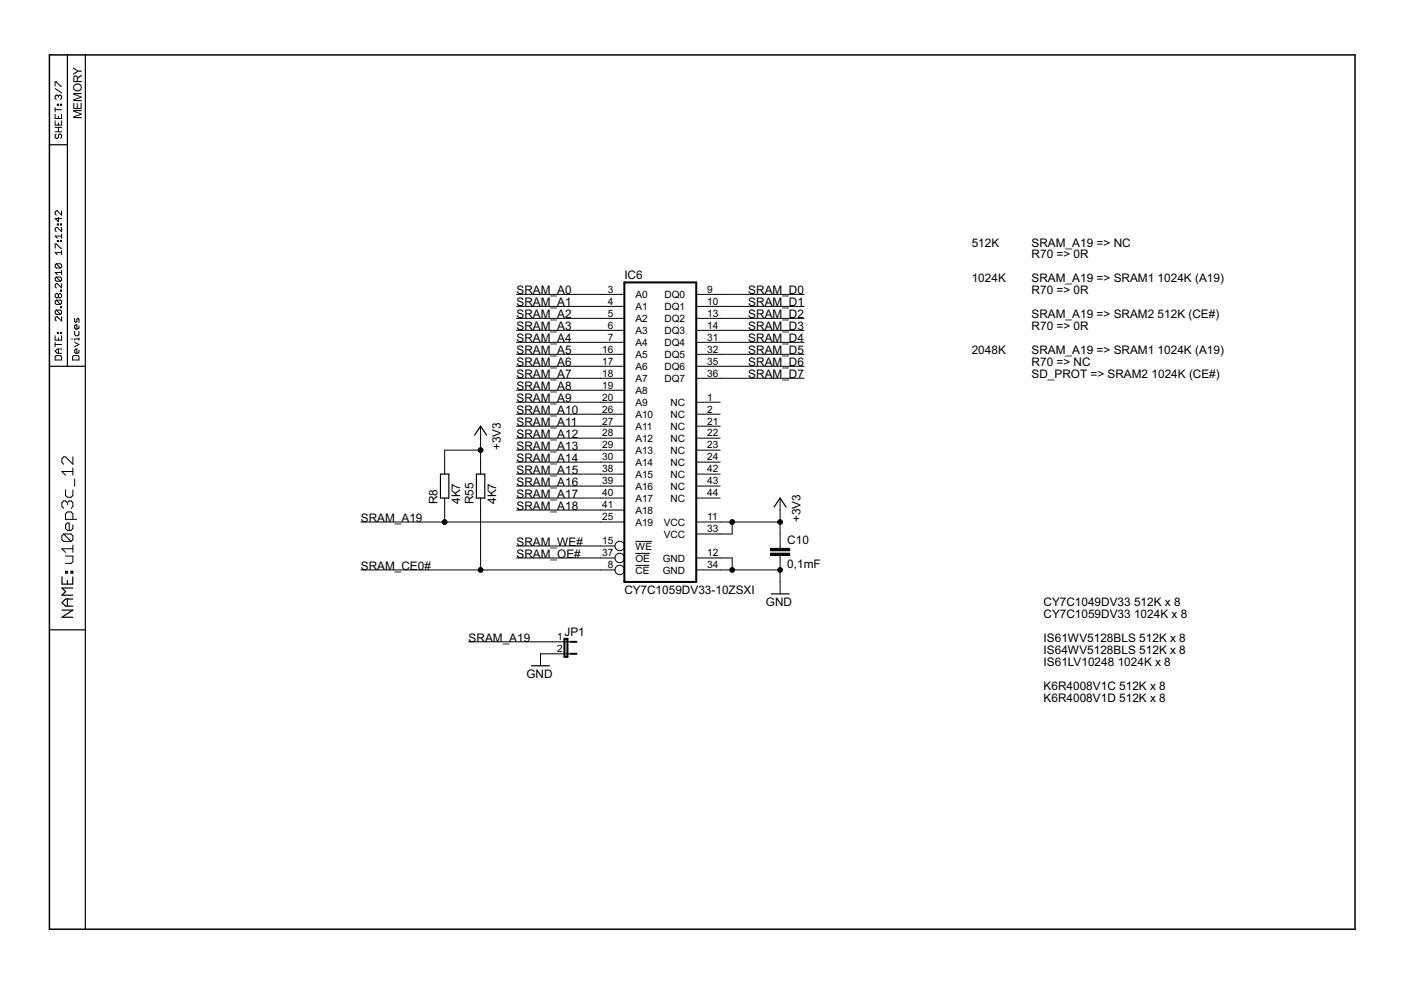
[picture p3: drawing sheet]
<svg xmlns="http://www.w3.org/2000/svg" width="297mm" height="210mm" viewBox="0 0 297 210" stroke-linecap="round" stroke-linejoin="round" font-family="sans-serif">
<g fill="#000" stroke="#000" stroke-width=".21">
<path d="M11.7 17.4v.9zM11.7 17.4h.2zM11.9 17.4l.9 .9zM12.8 18.3h.3zM11.7 18.8l1.4 .9zM11.7 28.7v.4zM11.7 29.1l.2 .2zM11.7 27h1.4zM11.7 25.6v.9zM11.7 26.5h1.4zM11.7 24.2v.9zM11.7 25.1h1.4z"/>
<path d="M11.7 22.8v.9zM11.7 20.4v.4zM11.7 20.4l.2-.2zM11.9 28.4l-.2 .3zM11.9 29.3h.2zM11.7 20.8l.2 .3zM11.9 20.2h.2zM12.1 29.3l.3-.2zM12.1 22.1v.2zM12.1 22.1h.3zM12.1 20.2l.3 .2zM12.4 28.7v.4z"/>
<path d="M12.4 28.7l.2-.3zM12.4 27v.9zM12.4 26.1v.4zM12.4 24.7v.4zM12.4 22.1v.2zM12.1 22.3h.3zM12.4 20.4v.2zM12.4 20.4l.2-.2zM12.6 28.4h.2zM12.6 20.2h.2zM12.8 28.4l.3 .3zM12.8 22.1v.2z"/>
<path d="M12.8 22.1h.3zM12.8 20.2l.3 .2zM13.1 28.7v.4zM13.1 29.1l-.3 .2zM11.7 27.9h1.4zM13.1 25.6v.9zM13.1 24.2v.9zM11.7 23.3h1.4zM13.1 22.1v.2zM12.8 22.3h.3zM13.1 20.4v.4zM13.1 20.8l-.3 .3z"/>
<path d="M11.7 59v.4zM11.7 59l.2-.3zM11.7 57.8h1.4zM11.7 56.2v.4zM11.7 56.2l.2-.3zM11.7 53.6h1.4zM11.7 51.7v.9zM11.7 51.7h.2zM11.7 50.1h1.4zM11.7 48.4v.5zM11.7 48.9l.2 .2zM11.7 46.3l.7 .7z"/>
<path d="M11.7 44.9v.5zM11.7 45.4l.2 .2zM11.7 59.4l.2 .2zM11.9 58.7h.9zM11.7 56.6l.2 .2zM11.9 55.9h.9zM11.9 51.7l.9 .9zM11.7 48.4l.2-.2zM11.9 44.7l-.2 .2zM11.7 57.8l.4 .4zM11.7 53.6l.4 .4zM12.1 51v.2z"/>
<path d="M12.1 51h.3zM11.7 50.1l.4 .4zM11.9 48.2h.2zM12.1 47.5v.2zM12.1 47.5h.3zM11.9 44.7h.2zM12.4 51v.2zM12.1 51.2h.3zM12.4 47.5v.2zM12.1 47.7h.3zM12.4 46.1v.9zM11.9 59.6h.9z"/>
<path d="M12.8 58.7l.3 .3zM11.9 58.7l.9 .9zM11.9 56.8h.9zM12.8 55.9l.3 .3zM11.9 55.9l.9 .9zM12.8 52.6h.3zM12.8 51v.2zM12.8 51h.3zM12.8 47.5v.2zM12.8 47.5h.3zM13.1 59v.4zM12.8 59.6l.3-.2z"/>
<path d="M13.1 57.3v.9zM13.1 56.2v.4zM13.1 56.6l-.3 .2zM13.1 53.1v.9zM13.1 51v.2zM12.8 51.2h.3zM13.1 49.6v.9zM13.1 48.2v.9zM12.1 48.2l1 .9zM13.1 47.5v.2zM12.8 47.7h.3zM11.7 46.3h1.4z"/>
<path d="M13.1 44.7v.9zM12.1 44.7l1 .9zM11.7 76.3h1.4zM11.7 75.6v.7zM11.7 74.5l.4-.5zM11.7 72.6v.9zM11.7 71.2v.9zM11.7 72.1h1.4zM11.7 67.4v.4zM11.7 67.8l.2 .3zM11.7 66v.4zM11.7 66l.2-.3z"/>
<path d="M11.7 63.9v.4zM11.7 63.9l.2-.3zM11.7 62.5v.4zM11.7 62.5l.2-.2zM11.7 60.4v.4zM11.7 60.8l.2 .2zM11.9 75.4l-.2 .2zM11.7 67.4l.2-.2zM11.7 66.4l.2 .3zM11.9 65.7h.9zM11.7 64.3l.2 .2zM11.9 63.6h.9z"/>
<path d="M11.7 62.9l.2 .2zM11.9 62.3h.2zM11.9 60.1l-.2 .3zM11.7 74.5l.4 .4zM12.1 74h1zM12.1 70.5v.2zM12.1 70.5h.3zM11.9 67.2h.2zM12.1 62.3l.3 .2zM11.9 63.1h.2zM11.9 60.1h.2zM12.4 74v.9z"/>
<path d="M12.4 71.6v.5zM12.4 70.5v.2zM12.1 70.7h.3zM12.4 62.5l.2-.2zM12.4 62.9l-.3 .2zM12.4 62.5v.4zM12.6 62.3h.2zM12.4 62.9l.2 .2zM11.9 75.4h.9zM12.8 70.5v.2zM12.8 70.5h.3zM11.9 66.7h.9z"/>
<path d="M12.8 65.7l.3 .3zM11.9 65.7l.9 1zM12.8 65v.2zM12.8 65h.3zM11.9 64.5h.9zM12.8 63.6l.3 .3zM11.9 63.6l.9 .9zM12.8 62.3l.3 .2zM12.6 63.1h.2zM12.8 61.5v.2zM12.8 61.5h.3zM13.1 75.6v.7z"/>
<path d="M12.8 75.4l.3 .2zM12.1 74.9h1zM11.7 73h1.4zM13.1 71.2v.9zM13.1 70.5v.2zM12.8 70.7h.3zM13.1 67.2v.9zM12.1 67.2l1 .9zM13.1 66v.4zM13.1 66.4l-.3 .3zM12.8 65.2h.3zM13.1 65v.2z"/>
<path d="M13.1 63.9v.4zM12.8 64.5l.3-.2zM13.1 62.5v.4zM13.1 62.9l-.3 .2zM12.8 61.7h.3zM13.1 61.5v.2zM13.1 60.1v.9zM12.1 60.1l1 .9zM15.2 71.9h.2zM15.4 76.3h1.3zM15.4 75.6v.7zM15.6 75.4l-.2 .2z"/>
<path d="M15.8 74.2v.5zM15.8 74.2l.3-.2zM15.8 73.5l.9-.5zM15.8 71.9v.2zM15.8 71.9h.9zM15.8 70.3v.7zM15.8 71l.3 .2zM15.8 69.1v.4zM15.8 69.1l.3-.2zM15.8 67.5v.6zM15.8 74.7l.3 .2zM16.1 74h.2z"/>
<path d="M16.1 71.2h.4zM15.8 69.5l.3 .3zM16.1 68.9h.2zM15.8 68.1l.3 .3zM16.3 74v.9zM16.3 68.9v.9zM16.3 67.7v.4zM16.3 68.1l-.2 .3zM15.6 75.4h.9zM16.1 74.9h.4zM16.5 71.2l.2-.2zM16.1 69.8h.4z"/>
<path d="M16.5 67.5l-.2 .2zM16.7 75.6v.7zM16.5 75.4l.2 .2zM16.7 74.2v.5zM16.7 74.7l-.2 .2zM15.8 72.6l.9 .4zM16.7 71.6v.5zM16.7 70.3v.7zM16.7 69.1v.4zM16.7 69.5l-.2 .3zM16.7 67.7v.7zM16.5 67.5l.2 .2z"/>
<path d="M127.3 62.4h5.1zM127.3 65h5.1zM127.3 67.5h5.1zM127.3 70h5.1zM127.3 72.6h5.1zM127.3 75.1h5.1zM127.3 77.7h5.1zM109.5 62.4h17.8zM109.5 65h17.8zM109.5 67.5h17.8zM109.5 70h17.8zM109.5 72.6h17.8z"/>
<path d="M109.5 75.1h17.8zM109.5 77.7h17.8zM147.6 62.4h5.1zM147.6 65h5.1zM147.6 67.5h5.1zM147.6 70h5.1zM147.6 72.6h5.1zM147.6 75.1h5.1zM147.6 77.7h5.1zM152.7 62.4h17.8zM152.7 65h17.8zM152.7 67.5h17.8z"/>
<path d="M152.7 70h17.8zM152.7 72.6h17.8zM152.7 75.1h17.8zM152.7 77.7h17.8zM13.1 100h2.4zM13.1 97.2v.8zM13.1 98l.4 .4zM13.5 96.9l-.4 .3zM13.5 96.9h.4zM15.5 96.9v1.5zM13.9 96.9l1.6 1.5zM94.3 98v2.5z"/>
<path d="M94.3 95.4v2.6zM94.3 95.4h7.6zM101.9 98v2.5zM101.9 90.4v2.5zM101.9 92.9v2.5zM101.9 95.4v2.6zM127.3 80.2h5.1zM127.3 82.7h5.1zM127.3 85.3h5.1zM127.3 87.8h5.1zM127.3 90.4h5.1zM127.3 92.9h5.1z"/>
<path d="M127.3 95.4h5.1zM127.3 98h5.1zM109.5 80.2h17.8zM109.5 82.7h17.8zM109.5 85.3h17.8zM109.5 87.8h17.8zM109.5 90.4h17.8zM109.5 92.9h17.8zM109.5 95.4h17.8zM109.5 98h17.8zM147.6 80.2h5.1zM147.6 85.3h5.1z"/>
<path d="M147.6 87.8h5.1zM147.6 90.4h5.1zM147.6 92.9h5.1zM147.6 95.4h5.1zM147.6 98h5.1zM152.7 80.2h17.8zM13.1 116.4h2.4zM13.1 113.6v.8zM13.5 113.2l-.4 .4zM13.1 106.6v.8zM13.1 106.6l.4-.4zM13.1 114.4l.4 .4z"/>
<path d="M13.5 113.2h1.6zM13.1 107.4l.4 .4zM13.5 106.2h.4zM13.9 119.5h1.2zM13.1 116.4l.8 .7zM13.9 111.3v.8zM13.9 111.3l.4-.4zM13.9 108.9v1.2zM13.9 108.9l.4-.4zM13.9 106.2l.4 .4zM13.9 103.9v1.2zM13.9 105.1l.4 .3z"/>
<path d="M13.1 100l.8 .8zM13.9 112.1l.4 .4zM14.3 110.9h.4zM14.3 108.5h.8zM14.3 106.6v.4zM14.3 106.6l.4-.4zM14.3 105.4h.8zM14.7 110.9v1.6zM14.7 106.2h.4zM15.1 119.5l.4-.4zM13.5 114.8h1.6zM15.1 113.2l.4 .4z"/>
<path d="M13.5 113.2l1.6 1.6zM14.3 112.5h.8zM15.1 108.5l.4 .4zM15.1 106.2l.4 .4zM15.1 105.4l.4-.3zM15.5 117.9v1.2zM13.9 117.9h1.6zM15.5 115.6v1.5zM15.5 113.6v.8zM15.5 114.4l-.4 .4zM15.5 111.3v.8zM15.5 112.1l-.4 .4z"/>
<path d="M15.5 108.9v1.2zM15.5 106.6v.8zM15.5 107.4l-.4 .4zM15.5 103.9v1.2zM15.5 99.2v1.6zM15.8 101.5v1.6zM13.9 110.1h2.3zM94.3 105.6v2.5zM76.5 110.7h17.8zM94.3 108.1v2.6zM101.9 105.6v2.5zM101.9 108.1v12.7z"/>
<path d="M127.3 115.8h3.1zM127.3 118.3h3.1zM127.3 100.5h5.1zM127.3 103.1h5.1zM127.3 105.6h5.1zM127.3 108.1h5.1zM127.3 110.7h5.1zM109.5 100.5h17.8zM109.5 103.1h17.8zM109.5 105.6h17.8zM109.5 108.1h17.8zM94.3 110.7h33z"/>
<path d="M109.5 115.8h17.8zM109.5 118.3h17.8zM134.7 114.8h3.6zM134.7 119.9h3zM134.7 117.3h3.1zM147.6 110.7h5.1zM147.6 118.3h5.1zM147.6 113.2h5.1zM147.6 100.5h5.1zM147.6 103.1h5.1zM147.6 105.6h5.1zM152.7 118.3h2.5z"/>
<path d="M152.7 110.7h2.5zM152.7 113.2h2.5zM155.2 118.3v2.5zM155.2 110.7h10.2zM155.2 110.7v2.5zM165.4 113.2v2.6zM165.4 115.8v.5zM165.4 117.8v.5zM165.4 105.6v2.5zM165.4 110.7v2.5zM165.4 108.1v2.6zM76.5 120.8h25.4z"/>
<path d="M114.6 138.6v2.6zM117.1 136.1h2.6zM117.1 138.6h2.6zM114.6 138.6h2.5zM99.4 136.1h17.7zM119.7 136.1h1.2zM119.7 138.6h1.2zM127.3 120.8h3.1zM101.9 120.8h25.4zM147.6 120.8h5.1zM152.7 120.8h2.5zM155.2 120.8h10.2z"/>
<path d="M165.4 118.3v2.5zM165.4 123.4v2.5zM165.4 120.8v2.6z"/>
<circle cx="101.9" cy="95.4" r=".51"/>
<circle cx="94.3" cy="110.7" r=".51"/>
<circle cx="155.2" cy="110.7" r=".51"/>
<circle cx="165.4" cy="110.7" r=".51"/>
<circle cx="101.9" cy="120.8" r=".51"/>
<circle cx="155.2" cy="120.8" r=".51"/>
<circle cx="165.4" cy="120.8" r=".51"/>
</g>
<g fill="#000" stroke="#000" stroke-width=".25">
<path d="M14.3 11.6v19.1zM18.1 11.6v66.1zM10.5 30.7h3.8zM14.3 30.7v47zM10.5 77.7h3.8zM14.3 77.7h3.8zM18.1 77.7v55.8zM101.9 90.4l-1.3 1.9zM101.9 90.4l1.3 1.9zM93.4 100.5v5.1zM95.2 100.5v5.1zM93.4 100.5h1.8z"/>
<path d="M93.4 105.6h1.8zM101 100.5v5.1zM102.8 100.5v5.1zM101 100.5h1.8zM101 105.6h1.8zM165.4 105.6l-1.3 1.9zM165.4 105.6l1.3 1.9zM13.1 130.9l2.3-1.6zM13.1 127.8l.8-.8zM13.1 126.2l.8-.8zM13.1 124.7h2.3zM13.1 122.3v1.5z"/>
<path d="M13.1 123.8h2.3zM13.1 127.8l.8 .7zM13.9 127h1.5zM13.1 124.7l.8 .7zM13.9 121.1v.4zM13.9 121.1h.4zM14.3 127v1.5zM14.3 123.1v.7zM14.3 121.1v.4zM13.9 121.5h.4zM15 121.1v.4zM15 121.1h.4z"/>
<path d="M13.1 130.9h2.3zM13.1 129.3h2.3zM13.9 128.5h1.5zM13.1 126.2h2.3zM15.4 122.3v1.5zM15.4 121.1v.4zM15 121.5h.4zM10.5 133.5h7.6zM163.5 125.9h3.8zM112.7 141.2h3.8zM18.1 133.5v63.5z"/>
</g>
<path d="M10.5 11.6v185.4zM10.5 11.6h276.8zM10.5 197h276.8zM287.3 11.6v185.4z" fill="#000" stroke="#000" stroke-width=".32"/>
<path d="M163.4 117.3h4v.5h-4zM163.4 116.3h4v.5h-4z" fill="#000" stroke="#000" stroke-width=".21"/>
<path d="M132.4 59.9v63.5zM132.4 59.9h15.2zM119.7 135.4v3.9zM119.7 139.3h.6zM120.3 135.4v3.9zM119.7 135.4h.6zM120.9 136.1h1.3zM120.9 138.6h1.3zM132.4 123.4h15.2zM147.6 59.9v63.5z" fill="#000" stroke="#000" stroke-width=".42"/>
<g fill="none" stroke="#000" stroke-width=".21">
<circle cx="131.4" cy="115.8" r=".99"/>
<circle cx="131.4" cy="118.3" r=".99"/>
<circle cx="131.4" cy="120.8" r=".99"/>
</g>
<g font-size="2.8">
<text x="17.3" y="25.3" transform="rotate(-90 17.3 25.3)">MEMORY</text>
<text x="206" y="52.3">512K</text>
<text x="218.7" y="52.3">SRAM_A19 =&gt; NC</text>
<text x="132.4" y="59.3">IC6</text>
<text x="206" y="59.9">1024K</text>
<text x="218.7" y="54.8">R70 =&gt; 0R</text>
<text x="218.7" y="59.9">SRAM_A19 =&gt; SRAM1</text>
<text x="245.4" y="59.9">1024K (A19)</text>
<text x="109.5" y="62.4">SRAM_A0</text>
<text x="109.5" y="65">SRAM_A1</text>
<text x="158.7" y="62.4">SRAM_D0</text>
<text x="158.7" y="65">SRAM_D1</text>
<text x="218.7" y="62.4">R70 =&gt; 0R</text>
<text x="109.5" y="67.5">SRAM_A2</text>
<text x="109.5" y="70">SRAM_A3</text>
<text x="158.7" y="67.5">SRAM_D2</text>
<text x="158.7" y="70">SRAM_D3</text>
<text x="218.7" y="70">R70 =&gt; 0R</text>
<text x="218.7" y="67.5">SRAM_A19 =&gt; SRAM2</text>
<text x="245.4" y="67.5">512K (CE#)</text>
<text x="109.5" y="72.6">SRAM_A4</text>
<text x="109.5" y="75.1">SRAM_A5</text>
<text x="109.5" y="77.7">SRAM_A6</text>
<text x="158.7" y="72.6">SRAM_D4</text>
<text x="158.7" y="75.1">SRAM_D5</text>
<text x="158.7" y="77.7">SRAM_D6</text>
<text x="206" y="75.1">2048K</text>
<text x="218.7" y="77.7">R70 =&gt; NC</text>
<text x="218.7" y="75.1">SRAM_A19 =&gt; SRAM1</text>
<text x="245.4" y="75.1">1024K (A19)</text>
<text x="109.5" y="80.2">SRAM_A7</text>
<text x="109.5" y="82.7">SRAM_A8</text>
<text x="158.7" y="80.2">SRAM_D7</text>
<text x="218.7" y="80.2">SD_PROT =&gt; SRAM2</text>
<text x="244.1" y="80.2">1024K (CE#)</text>
<text x="109.5" y="85.3">SRAM_A9</text>
<text x="109.5" y="87.8">SRAM_A10</text>
<text x="106.2" y="95.4" transform="rotate(-90 106.2 95.4)">+3V3</text>
<text x="109.5" y="90.4">SRAM_A11</text>
<text x="109.5" y="92.9">SRAM_A12</text>
<text x="109.5" y="95.4">SRAM_A13</text>
<text x="109.5" y="98">SRAM_A14</text>
<text x="109.5" y="100.5">SRAM_A15</text>
<text x="92.8" y="106.9" transform="rotate(-90 92.8 106.9)">R8</text>
<text x="97.6" y="106.9" transform="rotate(-90 97.6 106.9)">4K7</text>
<text x="100.4" y="106.9" transform="rotate(-90 100.4 106.9)">R55</text>
<text x="105.2" y="106.9" transform="rotate(-90 105.2 106.9)">4K7</text>
<text x="109.5" y="103.1">SRAM_A16</text>
<text x="109.5" y="105.6">SRAM_A17</text>
<text x="76.5" y="110.7">SRAM_A19</text>
<text x="109.5" y="108.1">SRAM_A18</text>
<text x="169.7" y="110.7" transform="rotate(-90 169.7 110.7)">+3V3</text>
<text x="109.5" y="115.8">SRAM_WE#</text>
<text x="109.5" y="118.3">SRAM_OE#</text>
<text x="166.9" y="115.4">C10</text>
<text x="76.5" y="120.8">SRAM_CE0#</text>
<text x="132.4" y="125.9">CY7C1059DV33-10ZSXI</text>
<text x="166.9" y="120.5">0,1mF</text>
<text x="162.4" y="128.5">GND</text>
<text x="221.3" y="128.5">CY7C1049DV33</text>
<text x="221.3" y="131">CY7C1059DV33</text>
<text x="240.4" y="128.5">512K x 8</text>
<text x="240.4" y="131">1024K x 8</text>
<text x="99.4" y="136.1">SRAM_A19</text>
<text x="119.7" y="134.8">JP1</text>
<text x="221.3" y="136.1">IS61WV5128BLS 512K x 8</text>
<text x="111.6" y="143.7">GND</text>
<text x="221.3" y="138.6">IS64WV5128BLS 512K x 8</text>
<text x="221.3" y="141.2">IS61LV10248</text>
<text x="237" y="141.2">1024K x 8</text>
<text x="221.3" y="146.2">K6R4008V1C 512K x 8</text>
<text x="221.3" y="148.8">K6R4008V1D 512K x 8</text>
</g>
<g font-size="2.4">
<text x="128.9" y="62.1">3</text>
<text x="128.9" y="64.6">4</text>
<text x="134.7" y="63.2">A0</text>
<text x="134.7" y="65.7">A1</text>
<text x="140.9" y="63.2">DQ0</text>
<text x="140.9" y="65.7">DQ1</text>
<text x="150" y="62.1">9</text>
<text x="150" y="64.6">10</text>
<text x="128.9" y="67.1">5</text>
<text x="128.9" y="69.7">6</text>
<text x="134.7" y="68.3">A2</text>
<text x="134.7" y="70.8">A3</text>
<text x="140.9" y="68.3">DQ2</text>
<text x="140.9" y="70.8">DQ3</text>
<text x="150" y="67.1">13</text>
<text x="150" y="69.7">14</text>
<text x="127.7" y="74.8">16</text>
<text x="127.7" y="77.3">17</text>
<text x="128.9" y="72.2">7</text>
<text x="134.7" y="73.3">A4</text>
<text x="134.7" y="75.9">A5</text>
<text x="140.9" y="73.3">DQ4</text>
<text x="140.9" y="75.9">DQ5</text>
<text x="150" y="72.2">31</text>
<text x="150" y="74.8">32</text>
<text x="150" y="77.3">35</text>
<text x="127.7" y="79.8">18</text>
<text x="127.7" y="82.4">19</text>
<text x="134.7" y="78.4">A6</text>
<text x="134.7" y="81">A7</text>
<text x="134.7" y="83.5">A8</text>
<text x="140.9" y="78.4">DQ6</text>
<text x="140.9" y="81">DQ7</text>
<text x="150" y="79.8">36</text>
<text x="127.7" y="84.9">20</text>
<text x="127.7" y="87.5">26</text>
<text x="134.7" y="86">A9</text>
<text x="134.7" y="88.6">A10</text>
<text x="142.2" y="86">NC</text>
<text x="142.2" y="88.6">NC</text>
<text x="150" y="84.9">1</text>
<text x="150" y="87.5">2</text>
<text x="127.7" y="90">27</text>
<text x="127.7" y="92.5">28</text>
<text x="127.7" y="95.1">29</text>
<text x="134.7" y="91.1">A11</text>
<text x="134.7" y="93.7">A12</text>
<text x="142.2" y="91.1">NC</text>
<text x="142.2" y="93.7">NC</text>
<text x="150" y="90">21</text>
<text x="150" y="92.5">22</text>
<text x="150" y="95.1">23</text>
<text x="127.7" y="97.6">30</text>
<text x="127.7" y="100.2">38</text>
<text x="134.7" y="96.2">A13</text>
<text x="134.7" y="98.7">A14</text>
<text x="134.7" y="101.3">A15</text>
<text x="142.2" y="96.2">NC</text>
<text x="142.2" y="98.7">NC</text>
<text x="142.2" y="101.3">NC</text>
<text x="150" y="97.6">24</text>
<text x="150" y="100.2">42</text>
<text x="127.7" y="102.7">39</text>
<text x="127.7" y="105.2">40</text>
<text x="127.7" y="107.8">41</text>
<text x="134.7" y="103.8">A16</text>
<text x="134.7" y="106.4">A17</text>
<text x="142.2" y="103.8">NC</text>
<text x="142.2" y="106.4">NC</text>
<text x="150" y="102.7">43</text>
<text x="150" y="105.2">44</text>
<text x="127.7" y="110.3">25</text>
<text x="134.7" y="108.9">A18</text>
<text x="134.7" y="111.4">A19</text>
<text x="140.8" y="111.4">VCC</text>
<text x="140.8" y="114">VCC</text>
<text x="150" y="110.3">11</text>
<text x="150" y="112.9">33</text>
<text x="127.7" y="115.4">15</text>
<text x="127.7" y="117.9">37</text>
<text x="134.7" y="116.5">WE</text>
<text x="134.7" y="119.1">OE</text>
<text x="140.5" y="119.1">GND</text>
<text x="150" y="117.9">12</text>
<text x="128.9" y="120.5">8</text>
<text x="134.7" y="121.6">CE</text>
<text x="140.5" y="121.6">GND</text>
<text x="150" y="120.5">34</text>
<text x="118.1" y="135.7">1</text>
<text x="118.1" y="138.3">2</text>
</g>
</svg>
